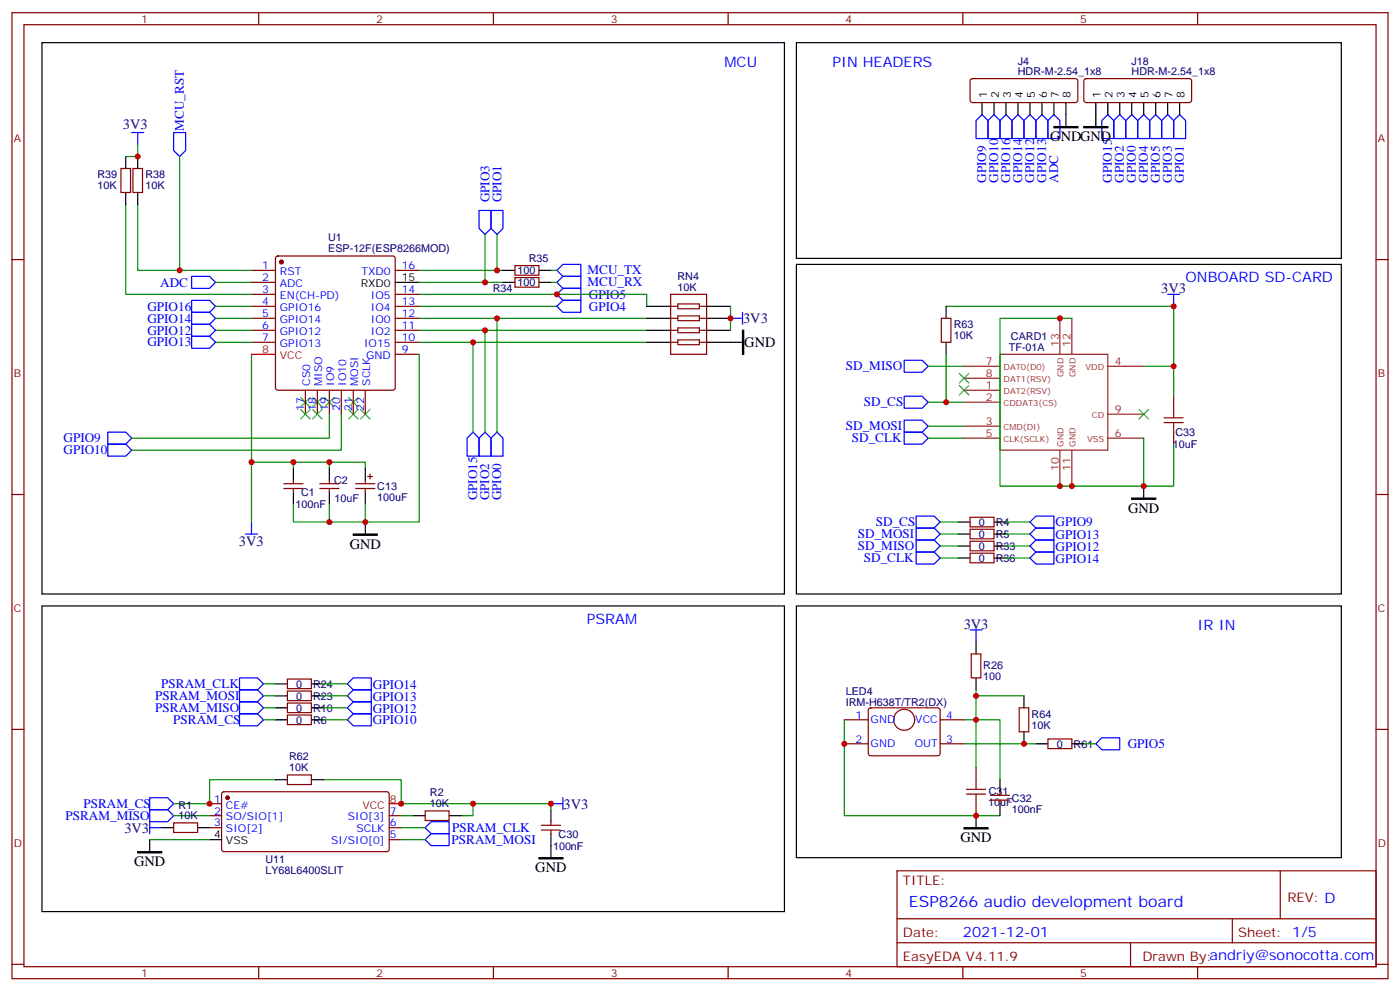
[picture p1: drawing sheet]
<svg xmlns="http://www.w3.org/2000/svg" width="412mm" height="292mm" viewBox="0 0 412 292" stroke-linecap="round" stroke-linejoin="round" font-family="sans-serif">
<g fill="none" stroke="#870000" stroke-width=".35">
<path d="M3.5 3.7h405.4v284.4h-405.4zM7.1 7.3h398.2v277.3h-398.2zM76.2 3.7v3.6M145.3 3.7v3.6M214.5 3.7v3.6M283.6 3.7v3.6M352.8 3.7v3.6M286 23.3l.5-.2h30.3l.5 .2 .2 .5v5.7l-.2 .5-.5 .2h-30.3l-.5-.2-.2-.5v-5.7zM319.5 23.3l.5-.2h30.3l.5 .2 .2 .5v5.7l-.2 .5-.5 .2h-30.3l-.5-.2-.2-.5v-5.7zM35.6 49.6h2.9v7.1h-2.9zM39.2 49.6h2.8v7.1h-2.8zM3.5 76.4h3.6"/>
<path d="M74.1 79.6h7M81.4 75.6l.4-.2h33.9l.5 .2 .2 .5v38.1l-.2 .5-.5 .2h-33.9l-.5-.3-.2-.4v-38.1zM116.4 79.6h7.1M151.7 78.2h7v2.8h-7zM405.3 76.4h3.6M74.1 90.2h7M74.1 97.2h7M74.1 86.6h7M74.1 93.7h7M74.1 83.1h7M116.4 90.2h7.1M116.4 97.2h7.1"/>
<path d="M116.4 86.6h7.1M116.4 93.7h7.1M151.7 81.7h7v2.8h-7zM197.6 86.6h10.5v17.7h-10.5zM197.6 90.2h2.1M197.6 97.2h2.1M197.6 93.7h2.1M199.7 89.5h6.3v1.4h-6.3zM199.7 93h6.3v1.4h-6.3zM199.7 96.5h6.3v1.4h-6.3zM206 90.2h2.1M206 97.2h2.1"/>
<path d="M206 93.7h2.1M277.3 93.7h2.8v7.1h-2.8zM74.1 100.8h7M90 114.9v7M93.5 114.9v7M97 114.9v7M100.5 114.9v7M104.1 114.9v7M107.6 114.9v7M116.4 100.8h7.1M116.4 104.3h7.1M197.6 100.8h2.1"/>
<path d="M199.7 100h6.3v1.5h-6.3zM206 100.8h2.1M345.7 116.6v3.6M109 139.6v1.4M345.7 127.2v3.5M3.5 145.6h3.6M83.6 143.8h5.7M83.6 142.4h5.7M86.4 141.3v1.1M86.4 143.8v1.1M94.2 143.8h5.6M94.2 142.4h5.6"/>
<path d="M97 141.3v1.1M97 143.8v1.1M104.8 143.8h5.6M104.8 142.4h5.6M107.6 141.3v1.1M107.6 143.8v1.1M108.3 140.3h1.4M285.8 152.3h7v2.8h-7zM285.8 155.8h7v2.8h-7zM285.8 159.3h7v2.8h-7zM405.3 145.6h3.6M285.8 162.8h7v2.9h-7z"/>
<path d="M84.7 199.9h7v2.8h-7zM286.1 192.5h2.8v7h-2.8zM3.5 214.7h3.6M84.7 210.5h7v2.8h-7zM84.7 206.9h7v2.9h-7zM84.7 203.4h7v2.8h-7zM248.7 211.9h7.1M248.7 218.9h7.1M256 208.6l.5-.2h20l.4 .7v12.9l-.7 .5-20-.1-.4-.6v-12.7zM276.9 211.9h7.1M276.9 218.9h7.1M300.2 208.4h2.8v7h-2.8z"/>
<path d="M308.7 217.5h7v2.8h-7zM405.3 214.7h3.6M61.7 236.6h3.6M65.5 233.3l.5-.3 48.2 .1 .5 .7-.1 16.5-.7 .4-48.2-.1-.4-.6v-16.2zM84.7 228.1h7v2.8h-7zM125.2 238.7h7.1v2.8h-7.1zM287.5 226v3.5M287.5 236.6v3.5M291.7 234.1h5.7M291.7 235.5h5.7M294.6 233v1.1M294.6 235.5v1.1"/>
<path d="M51.2 242.2h7v2.8h-7zM61.7 240.1h3.6M61.7 243.6h3.6M114.7 240.1h3.5M114.7 243.6h3.5M114.7 247.2h3.5M159.5 244.3h5.6M159.5 242.9h5.6M162.3 241.9v1M162.3 244.3v1.1M264.2 256.3h141.1v28.3h-141.1zM377.1 256.3v14.1"/>
<path d="M264.2 270.4h141.1M264.2 277.5h141.1M333 277.5v7.1M363 270.4v7.1M3.5 283.8h3.6M76.2 284.6v3.5M145.3 284.6v3.5M214.5 284.6v3.5M283.6 284.6v3.5M352.8 284.6v3.5M405.3 283.8h3.6"/>
<circle cx="266.3" cy="211.9" r="3.1"/>
</g>
<g fill="none" stroke="#00f" stroke-width=".35">
<path d="M38.8 39h3.5M40.6 39v3.5M51.2 39h3.5v5.3l-1.8 1.8-1.7-1.8zM289.3 33.7l1.7 1.8v5.3h-3.5v-5.3zM292.8 33.7l1.8 1.8v5.3h-3.6v-5.3zM296.3 33.7l1.8 1.8v5.3h-3.5v-5.3zM299.9 33.7l1.7 1.8v5.3h-3.5v-5.3zM303.4 33.7l1.8 1.8v5.3h-3.6v-5.3zM306.9 33.7l1.8 1.8v5.3h-3.5v-5.3zM310.4 33.7l1.8 1.8v5.3h-3.5v-5.3zM326.3 33.7l1.8 1.8v5.3h-3.5v-5.3zM329.8 33.7l1.8 1.8v5.3h-3.5v-5.3z"/>
<path d="M333.4 33.7l1.7 1.8v5.3h-3.5v-5.3zM336.9 33.7l1.8 1.8v5.3h-3.6v-5.3zM340.4 33.7l1.8 1.8v5.3h-3.5v-5.3zM344 33.7l1.7 1.8v5.3h-3.5v-5.3zM347.5 33.7l1.7 1.8v5.3h-3.5v-5.3zM141.1 61.9h3.5v5.3l-1.7 1.8-1.8-1.8zM144.6 61.9h3.6v5.3l-1.8 1.8-1.8-1.8zM164 79.6l1.8-1.8h5.3v3.6h-5.3zM56.4 81.4h5.3l1.8 1.7-1.8 1.8h-5.3zM56.4 88.4h5.3l1.8 1.8-1.8 1.7h-5.3zM56.4 91.9h5.3l1.8 1.8-1.8 1.8h-5.3zM56.4 99h5.3l1.8 1.8-1.8 1.7h-5.3z"/>
<path d="M56.4 95.5h5.3l1.8 1.7-1.8 1.8h-5.3zM164 90.2l1.8-1.8h5.3v3.5h-5.3zM164 86.6l1.8-1.7h5.3v3.5h-5.3zM165.8 81.4h5.3v3.5h-5.3l-1.8-1.8zM215.2 93.7h3.5M218.7 91.9v3.6M344 86.6h3.5M345.7 86.6v3.6M266.3 116.6h5.3l1.8 1.8-1.8 1.8h-5.3zM266.3 106h5.3l1.8 1.8-1.8 1.8h-5.3zM31.7 130.7h5.3l1.8 1.8-1.8 1.8h-5.3zM31.7 127.2h5.3l1.8 1.8-1.8 1.7h-5.3z"/>
<path d="M139.3 127.2l1.8 1.8v5.3h-3.5v-5.3zM142.9 127.2l1.7 1.8v5.3h-3.5v-5.3zM146.4 127.2l1.8 1.8v5.3h-3.6v-5.3zM266.3 123.7h5.3l1.8 1.7-1.8 1.8h-5.3zM266.3 127.2h5.3l1.8 1.8-1.8 1.7h-5.3zM72.3 157.2h3.5M74.1 153.7v3.5M269.9 151.9h5.3l1.7 1.8-1.7 1.7h-5.3zM269.9 155.4h5.3l1.7 1.8-1.7 1.8h-5.3zM269.9 159h5.3l1.7 1.7-1.7 1.8h-5.3zM303.4 157.2l1.8-1.8h5.2v3.6h-5.2zM303.4 153.7l1.8-1.8h5.2v3.5h-5.2z"/>
<path d="M269.9 162.5h5.3l1.7 1.8-1.7 1.7h-5.3zM303.4 164.3l1.8-1.8h5.2v3.5h-5.2zM303.4 160.7l1.8-1.7h5.2v3.5h-5.2zM70.6 199.5h5.2l1.8 1.8-1.8 1.8h-5.2zM285.8 185.4h3.5M287.5 185.4v3.5M70.6 203.1h5.2l1.8 1.7-1.8 1.8h-5.2zM70.6 206.6h5.2l1.8 1.8-1.8 1.7h-5.2zM70.6 210.1h5.2l1.8 1.8-1.8 1.7h-5.2zM102.3 201.3l1.8-1.8h5.3v3.6h-5.3zM102.3 204.8l1.8-1.7h5.3v3.5h-5.3zM102.3 208.4l1.8-1.8h5.3v3.5h-5.3z"/>
<path d="M104.1 210.1h5.3v3.5h-5.3l-1.8-1.7zM322.8 218.9l1.8-1.7h5.2v3.5h-5.2zM44.1 234.8h5.3l1.8 1.8-1.8 1.7h-5.3zM44.1 238.3h5.3l1.8 1.8-1.8 1.8h-5.3zM162.3 236.6h3.5M165.8 234.8v3.5M44.1 243.6h3.5M44.1 241.9v3.5M125.2 243.6l1.8-1.7h5.3v3.5h-5.3zM127 245.4h5.3v3.5h-5.3l-1.8-1.7z"/>
</g>
<path d="M310.4 37.3h7.1v.3h-7.1zM319.3 37.3h7v.3h-7zM218.7 97.2h.4v7.1h-.4zM104.1 157.2h7v.4h-7zM333.4 146.6h7v.4h-7zM40.6 250.7h7v.3h-7zM158.7 252.4h7.1v.4h-7.1zM284 243.6h7v.4h-7z" fill="#000" stroke="#000" stroke-width=".35"/>
<g fill="none" stroke="#000" stroke-width=".35">
<path d="M12.3 12.6h218.8v162.2h-218.8zM234.6 12.6h160.5v63.5h-160.5zM289.3 30.2v3.5M292.8 30.2v3.5M296.3 30.2v3.5M299.9 30.2v3.5M303.4 30.2v3.5M306.9 30.2v3.5M310.4 30.2v3.5M314 30.2v7.1M322.8 30.2v7.1M326.3 30.2v3.5"/>
<path d="M329.8 30.2v3.5M333.4 30.2v3.5M336.9 30.2v3.5M340.4 30.2v3.5M344 30.2v3.5M347.5 30.2v3.5M37 46.1v3.5M37 56.7v3.5M40.6 46.1v3.5M40.6 56.7v3.5M148.2 79.6h3.5M158.7 79.6h3.6"/>
<path d="M234.6 77.8h160.5v97h-160.5zM116.4 83.1h7.1M148.2 83.1h3.5M158.7 83.1h3.6M190.5 90.2h7.1M190.5 93.7h7.1M190.5 97.2h7.1M208.1 90.2h7.1M208.1 93.7h7.1M208.1 97.2h7.1M278.7 90.2v3.5M190.5 100.8h7.1"/>
<path d="M208.1 100.8h10.6M278.7 100.8v3.5M86.4 137.8v3.5M97 137.8v3.5M107.6 137.8v3.5M86.4 144.9v3.5M97 144.9v3.5M107.6 144.9v3.5M107.6 153.7v3.5M282.2 153.7h3.6M282.2 157.2h3.6M292.8 153.7h3.5"/>
<path d="M292.8 157.2h3.5M336.9 143.1v3.5M12.3 178.4h218.8v89.9h-218.8zM234.6 178.4h160.5v74h-160.5zM282.2 160.7h3.6M282.2 164.3h3.6M292.8 160.7h3.5M292.8 164.3h3.5M287.5 188.9v3.6M287.5 199.5v3.6M81.1 211.9h3.6M81.1 208.4h3.6"/>
<path d="M81.1 204.8h3.6M81.1 201.3h3.6M91.7 211.9h3.5M91.7 208.4h3.5M91.7 204.8h3.5M91.7 201.3h3.5M301.6 204.8v3.6M301.6 215.4v3.5M305.2 218.9h3.5M315.7 218.9h3.6M81.1 229.5h3.6M91.7 229.5h3.5"/>
<path d="M162.3 238.3v3.6M294.6 229.5v3.5M294.6 236.6v3.5M44.1 247.2v3.5M47.6 243.6h3.6M58.2 243.6h3.5M61.7 247.2h3.6M121.7 240.1h3.5M132.3 240.1h3.5M162.3 245.4v7M287.5 240.1v3.5"/>
</g>
<g fill="none" stroke="#008700" stroke-width=".35">
<path d="M40.6 42.5v3.6h-3.6M52.9 46.1v33.5M37 60.2v26.4h37.1M40.6 60.2v19.4h33.5M123.5 79.6h24.7M142.9 69v14.1M146.4 69v10.6M162.3 79.6h1.7M63.5 90.2h10.6M63.5 93.7h10.6M63.5 83.1h10.6M63.5 97.2h10.6"/>
<path d="M123.5 97.2h67M123.5 86.6h67v3.6M123.5 90.2h40.5M123.5 93.7h67M123.5 83.1h24.7M142.9 97.2v30M146.4 93.7v33.5M162.3 83.1h1.7M215.2 90.2v7M278.7 90.2h67v17.6h-8.8M315.7 93.7h-21.1v49.4h42.3v-14.1M63.5 100.8h10.6"/>
<path d="M74.1 104.3v49.4M123.5 104.3v49.4h-15.9M123.5 100.8h67M139.3 100.8v26.4M273.4 107.8h10.6M273.4 118.4h10.6M278.7 104.3v14.1M345.7 107.8v8.8M74.1 136h12.3v1.8M86.4 136h10.6v1.8M97 136h10.6v1.8M97 121.9v7.1h-58.2"/>
<path d="M100.5 121.9v10.6h-61.7M273.4 125.4h10.6M273.4 129h10.6M345.7 130.7v12.4h-8.8M86.4 148.4v5.3h21.2v-5.3M97 148.4v5.3M276.9 153.7h5.3M276.9 157.2h5.3M296.3 153.7h7.1M296.3 157.2h7.1M276.9 160.7h5.3M276.9 164.3h5.3"/>
<path d="M296.3 160.7h7.1M296.3 164.3h7.1M77.6 201.3h3.5M77.6 204.8h3.5M77.6 208.4h3.5M77.6 211.9h3.5M95.2 201.3h7.1M95.2 204.8h7.1M95.2 208.4h7.1M95.2 211.9h7.1M248.7 211.9v28.2h45.9M284 211.9h10.6v17.6"/>
<path d="M284 218.9h21.2M287.5 204.8h14.1M287.5 203.1v22.9M319.3 218.9h3.5M81.1 229.5h-19.4v7.1h-10.5M95.2 229.5h23v7.1h44.1v1.7M139.3 236.6v3.5h-3.5M44.1 247.2h17.6M51.2 240.1h10.5M118.2 247.2h7M118.2 240.1h3.5M118.2 243.6h7"/>
</g>
<g fill="none" stroke="#3c3" stroke-width=".35">
<path d="M88.5 117l2.9 2.8M91.4 117l-2.9 2.8M92.1 117l2.8 2.8M94.9 117l-2.8 2.8M95.6 117l2.8 2.8M98.4 117l-2.8 2.8M102.7 117l2.8 2.8M105.5 117l-2.8 2.8M282.6 109.9l2.8 2.8M282.6 113.5l2.8 2.8M285.4 109.9l-2.8 2.8M285.4 113.5l-2.8 2.8"/>
<path d="M88.5 120.5l2.9 2.8M91.4 120.5l-2.9 2.8M92.1 120.5l2.8 2.8M94.9 120.5l-2.8 2.8M102.7 120.5l2.8 2.8M105.5 120.5l-2.8 2.8M106.2 120.5l2.8 2.8M109 120.5l-2.8 2.8M335.5 120.5l2.8 2.8M338.3 120.5l-2.8 2.8"/>
</g>
<g fill="#870000" stroke="#870000" stroke-width=".35">
<circle cx="82.9" cy="77.1" r=".53"/>
<circle cx="67" cy="234.8" r=".53"/>
</g>
<path d="M74.1 104.3h7M114.7 236.6h3.5" fill="none" stroke="#f00" stroke-width=".35"/>
<path d="M342.9 124.4h5.6M342.9 123h5.6M345.7 120.2v2.8M345.7 124.4v2.8M284.7 233.8h5.6M284.7 232.3h5.6M287.5 229.5v2.8M287.5 233.8v2.8" fill="none" stroke="#a10000" stroke-width=".35"/>
<g fill="none" stroke="#8c2424" stroke-width=".35">
<path d="M312.2 93.7v10.6M315.7 93.7v10.6M284 114.9h10.6M284 118.4h10.6M284 107.8h10.6M284 111.3h10.6M294.6 104.3h31.7v28.2h-31.7zM326.3 107.8h10.6M284 125.4h10.6M284 129h10.6M312.2 132.5v10.6M315.7 132.5v10.6"/>
<path d="M326.3 129h10.6M326.3 121.9h10.6"/>
</g>
<g fill="#c00">
<circle cx="74.1" cy="136" r=".88"/>
<circle cx="86.4" cy="136" r=".88"/>
<circle cx="142.9" cy="83.1" r=".88"/>
<circle cx="146.4" cy="79.6" r=".88"/>
<circle cx="97" cy="136" r=".88"/>
<circle cx="97" cy="153.7" r=".88"/>
<circle cx="107.6" cy="153.7" r=".88"/>
<circle cx="215.2" cy="93.7" r=".88"/>
<circle cx="146.4" cy="93.7" r=".88"/>
<circle cx="142.9" cy="97.2" r=".88"/>
<circle cx="139.3" cy="100.8" r=".88"/>
<circle cx="287.5" cy="211.9" r=".88"/>
<circle cx="248.7" cy="218.9" r=".88"/>
<circle cx="164" cy="86.6" r=".88"/>
<circle cx="287.5" cy="240.1" r=".88"/>
<circle cx="336.9" cy="143.1" r=".88"/>
<circle cx="345.7" cy="107.8" r=".88"/>
<circle cx="315.7" cy="143.1" r=".88"/>
<circle cx="52.9" cy="79.6" r=".88"/>
<circle cx="40.6" cy="46.1" r=".88"/>
<circle cx="278.7" cy="118.4" r=".88"/>
<circle cx="312.2" cy="93.7" r=".88"/>
<circle cx="312.2" cy="143.1" r=".88"/>
<circle cx="345.7" cy="90.2" r=".88"/>
<circle cx="301.6" cy="218.9" r=".88"/>
<circle cx="287.5" cy="204.8" r=".88"/>
<circle cx="61.7" cy="236.6" r=".88"/>
<circle cx="118.2" cy="236.6" r=".88"/>
<circle cx="139.3" cy="236.6" r=".88"/>
<circle cx="162.3" cy="236.6" r=".88"/>
</g>
<text font-size="4.6" fill="#00f" x="267.8" y="266.9">ESP8266 audio development board</text>
<g font-size="4.2" fill="#00f">
<text x="213.4" y="19.6">MCU</text>
<text x="245.2" y="19.6">PIN HEADERS</text>
<text x="349.2" y="83.1">ONBOARD SD-CARD</text>
<text x="172.9" y="183.7">PSRAM</text>
<text x="352.8" y="185.4">IR IN</text>
<text x="283.6" y="275.7">2021-12-01</text>
</g>
<g font-size="4.2" fill="#000080">
<text x="36.2" y="37.9">3V3</text>
<text x="342.1" y="86.3">3V3</text>
<text x="218.9" y="95.1">3V3</text>
<text x="70.4" y="160.7">3V3</text>
<text x="283.9" y="185.1">3V3</text>
<text x="166" y="238">3V3</text>
<text x="36.6" y="245.1">3V3</text>
</g>
<g font-size="4.2">
<text x="309.4" y="41.6">GNDGND</text>
<text x="219.3" y="102.2">GND</text>
<text x="332.3" y="150.9">GND</text>
<text x="103" y="161.5">GND</text>
<text x="282.9" y="247.9">GND</text>
<text x="39.5" y="255">GND</text>
<text x="157.7" y="256.8">GND</text>
</g>
<g font-size="3.9" fill="#00f">
<text x="54.2" y="38.5" transform="rotate(-90 54.2 38.5)">MCU_RST</text>
<text x="290.5" y="53.8" transform="rotate(-90 290.5 53.8)">GPIO9</text>
<text x="294" y="53.8" transform="rotate(-90 294 53.8)">GPIO10</text>
<text x="297.6" y="53.8" transform="rotate(-90 297.6 53.8)">GPIO16</text>
<text x="301.1" y="53.8" transform="rotate(-90 301.1 53.8)">GPIO14</text>
<text x="304.6" y="53.8" transform="rotate(-90 304.6 53.8)">GPIO12</text>
<text x="308.2" y="53.8" transform="rotate(-90 308.2 53.8)">GPIO13</text>
<text x="311.7" y="53.8" transform="rotate(-90 311.7 53.8)">ADC</text>
<text x="327.6" y="53.8" transform="rotate(-90 327.6 53.8)">GPIO15</text>
<text x="331.1" y="53.8" transform="rotate(-90 331.1 53.8)">GPIO2</text>
<text x="334.6" y="53.8" transform="rotate(-90 334.6 53.8)">GPIO0</text>
<text x="338.1" y="53.8" transform="rotate(-90 338.1 53.8)">GPIO4</text>
<text x="341.7" y="53.8" transform="rotate(-90 341.7 53.8)">GPIO5</text>
<text x="345.2" y="53.8" transform="rotate(-90 345.2 53.8)">GPIO3</text>
<text x="348.7" y="53.8" transform="rotate(-90 348.7 53.8)">GPIO1</text>
<text x="144.2" y="59.6" transform="rotate(-90 144.2 59.6)">GPIO3</text>
<text x="147.7" y="59.6" transform="rotate(-90 147.7 59.6)">GPIO1</text>
<text x="173.1" y="80.7">MCU_TX</text>
<text x="47.2" y="84.4">ADC</text>
<text x="173.1" y="84.3">MCU_RX</text>
<text x="173.5" y="87.9">GPIO5</text>
<text x="43.4" y="91.4">GPIO16</text>
<text x="43.4" y="94.9">GPIO14</text>
<text x="173.5" y="91.5">GPIO4</text>
<text x="43.4" y="102">GPIO13</text>
<text x="43.4" y="98.5">GPIO12</text>
<text x="249.2" y="109">SD_MISO</text>
<text x="254.5" y="119.6">SD_CS</text>
<text x="18.7" y="130.2">GPIO9</text>
<text x="249.2" y="126.7">SD_MOSI</text>
<text x="250.9" y="130.2">SD_CLK</text>
<text x="18.7" y="133.7">GPIO10</text>
<text x="140.6" y="147.3" transform="rotate(-90 140.6 147.3)">GPIO15</text>
<text x="144.1" y="147.3" transform="rotate(-90 144.1 147.3)">GPIO2</text>
<text x="147.6" y="147.3" transform="rotate(-90 147.6 147.3)">GPIO0</text>
<text x="258" y="154.9">SD_CS</text>
<text x="310.9" y="154.9">GPIO9</text>
<text x="252.7" y="158.4">SD_MOSI</text>
<text x="252.7" y="162">SD_MISO</text>
<text x="310.9" y="158.6">GPIO13</text>
<text x="254.5" y="165.5">SD_CLK</text>
<text x="310.9" y="162.2">GPIO12</text>
<text x="310.9" y="165.7">GPIO14</text>
<text x="47.5" y="202.6">PSRAM_CLK</text>
<text x="109.8" y="202.7">GPIO14</text>
<text x="45.8" y="206.1">PSRAM_MOSI</text>
<text x="45.8" y="209.6">PSRAM_MISO</text>
<text x="109.8" y="209.8">GPIO12</text>
<text x="109.8" y="206.3">GPIO13</text>
<text x="51" y="213.1">PSRAM_CS</text>
<text x="109.8" y="213.1">GPIO10</text>
<text x="332.2" y="220.2">GPIO5</text>
<text x="24.6" y="237.8">PSRAM_CS</text>
<text x="19.3" y="241.4">PSRAM_MISO</text>
<text x="133.2" y="244.9">PSRAM_CLK</text>
<text x="133" y="248.5">PSRAM_MOSI</text>
</g>
<g font-size="3.9" fill="#800">
<text x="266" y="260.6">TITLE:</text>
<text x="379.2" y="265.5">REV: D</text>
<text x="266" y="275.7">Date:</text>
<text x="364.8" y="275.7">Sheet: 1/5</text>
<text x="266" y="282.8">EasyEDA V4.11.9</text>
<text x="336.5" y="282.8">Drawn By:andriy@sonocotta.com</text>
</g>
<g font-size="3.2" fill="#800">
<text x="41.6" y="6.7">1</text>
<text x="110.8" y="6.7">2</text>
<text x="179.9" y="6.7">3</text>
<text x="249.1" y="6.7">4</text>
<text x="318.2" y="6.7">5</text>
<text x="4.1" y="41.8">A</text>
<text x="405.9" y="41.8">A</text>
<text x="4.1" y="111">B</text>
<text x="405.9" y="111">B</text>
<text x="4.1" y="180.1">C</text>
<text x="405.9" y="180.1">C</text>
<text x="4.1" y="249.3">D</text>
<text x="405.9" y="249.3">D</text>
<text x="41.6" y="287.5">1</text>
<text x="110.8" y="287.5">2</text>
<text x="179.9" y="287.5">3</text>
<text x="249.1" y="287.5">4</text>
<text x="318.2" y="287.5">5</text>
</g>
<g font-size="3.2" fill="#000080">
<text x="299.8" y="22.1">HDR-M-2.54_1x8</text>
<text x="299.8" y="19">J4</text>
<text x="333.3" y="22.1">HDR-M-2.54_1x8</text>
<text x="333.3" y="19">J18</text>
<text x="28.7" y="52.5">R39</text>
<text x="42.8" y="52.5">R38</text>
<text x="28.7" y="55.7">10K</text>
<text x="42.8" y="55.7">10K</text>
<text x="96.7" y="71.1">U1</text>
<text x="96.7" y="74.3">ESP-12F(ESP8266MOD)</text>
<text x="155.7" y="77.2">R35</text>
<text x="152.5" y="80.7">100</text>
<text x="199.6" y="82.4">RN4</text>
<text x="145.1" y="86">R34</text>
<text x="152.5" y="84.3">100</text>
<text x="199.6" y="85.6">10K</text>
<text x="281" y="99.8">10K</text>
<text x="281" y="96.6">R63</text>
<text x="297.8" y="100.2">CARD1</text>
<text x="297.2" y="103.3">TF-01A</text>
<text x="345.5" y="131.9">10uF</text>
<text x="346.2" y="128.4">C33</text>
<text x="98.4" y="142.5">C2</text>
<text x="87.1" y="149.5">100nF</text>
<text x="88.7" y="146">C1</text>
<text x="98.6" y="147.8">10uF</text>
<text x="111.1" y="147.4">100uF</text>
<text x="111.1" y="144.2">C13</text>
<text x="288.4" y="154.8">0</text>
<text x="293.3" y="154.8">R4</text>
<text x="288.4" y="158.3">0</text>
<text x="288.4" y="161.9">0</text>
<text x="293.3" y="158.3">R5</text>
<text x="293.3" y="161.9">R33</text>
<text x="288.4" y="165.4">0</text>
<text x="293.3" y="165.4">R36</text>
<text x="289.6" y="197.1">R26</text>
<text x="87.3" y="202.4">0</text>
<text x="92.2" y="202.4">R24</text>
<text x="289.6" y="200.2">100</text>
<text x="87.3" y="209.5">0</text>
<text x="87.3" y="206">0</text>
<text x="92.2" y="209.5">R10</text>
<text x="92.2" y="206">R23</text>
<text x="249.1" y="207.7">IRM-H638T/TR2(DX)</text>
<text x="249.1" y="204.5">LED4</text>
<text x="87.3" y="213">0</text>
<text x="92.2" y="213">R6</text>
<text x="303.9" y="214.5">10K</text>
<text x="303.9" y="211.3">R64</text>
<text x="311.3" y="220.1">0</text>
<text x="316.2" y="220.1">R61</text>
<text x="85.2" y="227">10K</text>
<text x="85.2" y="223.8">R62</text>
<text x="52.6" y="238.1">R1</text>
<text x="126.7" y="237.6">10K</text>
<text x="126.7" y="234.4">R2</text>
<text x="291" y="237.4">10uF</text>
<text x="291.2" y="234.1">C31</text>
<text x="298.1" y="239.2">100nF</text>
<text x="298.1" y="235.9">C32</text>
<text x="52.6" y="241.2">10K</text>
<text x="162.9" y="250.1">100nF</text>
<text x="164.6" y="246.5">C30</text>
<text x="78.2" y="257.2">LY68L6400SLIT</text>
<text x="78.2" y="253.9">U11</text>
</g>
<g font-size="3.2">
<text x="290.7" y="28.9" transform="rotate(-90 290.7 28.9)">1</text>
<text x="294.2" y="28.9" transform="rotate(-90 294.2 28.9)">2</text>
<text x="297.7" y="28.9" transform="rotate(-90 297.7 28.9)">3</text>
<text x="301.3" y="28.9" transform="rotate(-90 301.3 28.9)">4</text>
<text x="304.8" y="28.9" transform="rotate(-90 304.8 28.9)">5</text>
<text x="308.3" y="28.9" transform="rotate(-90 308.3 28.9)">6</text>
<text x="311.9" y="28.9" transform="rotate(-90 311.9 28.9)">7</text>
<text x="315.4" y="28.9" transform="rotate(-90 315.4 28.9)">8</text>
<text x="324.2" y="28.9" transform="rotate(-90 324.2 28.9)">1</text>
<text x="327.7" y="28.9" transform="rotate(-90 327.7 28.9)">2</text>
<text x="331.3" y="28.9" transform="rotate(-90 331.3 28.9)">3</text>
<text x="334.8" y="28.9" transform="rotate(-90 334.8 28.9)">4</text>
<text x="338.3" y="28.9" transform="rotate(-90 338.3 28.9)">5</text>
<text x="341.8" y="28.9" transform="rotate(-90 341.8 28.9)">6</text>
<text x="345.4" y="28.9" transform="rotate(-90 345.4 28.9)">7</text>
<text x="348.9" y="28.9" transform="rotate(-90 348.9 28.9)">8</text>
<text x="118.4" y="82.8">15</text>
<text x="106.3" y="84.5">RXD0</text>
<text x="63.1" y="246.8">4</text>
<text x="66.6" y="248.6">VSS</text>
</g>
<g font-size="3.2" fill="#00f">
<text x="77.2" y="79.2">1</text>
<text x="77.2" y="82.8">2</text>
<text x="82.4" y="81">RST</text>
<text x="106.5" y="81">TXD0</text>
<text x="118.4" y="79.2">16</text>
<text x="77.2" y="86.3">3</text>
<text x="77.2" y="89.8">4</text>
<text x="82.4" y="84.5">ADC</text>
<text x="82.4" y="88.1">EN(CH-PD)</text>
<text x="109.3" y="88.1">IO5</text>
<text x="118.4" y="89.8">13</text>
<text x="118.4" y="86.3">14</text>
<text x="77.2" y="93.3">5</text>
<text x="82.4" y="91.6">GPIO16</text>
<text x="82.4" y="95.1">GPIO14</text>
<text x="109.3" y="95.1">IO0</text>
<text x="109.3" y="91.6">IO4</text>
<text x="118.4" y="93.3">12</text>
<text x="77.2" y="96.9">6</text>
<text x="77.2" y="100.4">7</text>
<text x="82.4" y="98.6">GPIO12</text>
<text x="109.3" y="98.6">IO2</text>
<text x="118.4" y="100.4">10</text>
<text x="118.4" y="96.9">11</text>
<text x="82.4" y="102.2">GPIO13</text>
<text x="107.2" y="102.2">IO15</text>
<text x="107.8" y="105.7">GND</text>
<text x="118.4" y="103.9">9</text>
<text x="91.4" y="113.6" transform="rotate(-90 91.4 113.6)">CS0</text>
<text x="94.9" y="113.6" transform="rotate(-90 94.9 113.6)">MISO</text>
<text x="98.4" y="113.6" transform="rotate(-90 98.4 113.6)">IO9</text>
<text x="102" y="113.6" transform="rotate(-90 102 113.6)">IO10</text>
<text x="105.5" y="113.6" transform="rotate(-90 105.5 113.6)">MOSI</text>
<text x="109" y="113.6" transform="rotate(-90 109 113.6)">SCLK</text>
<text x="89.6" y="120.8" transform="rotate(-90 89.6 120.8)">17</text>
<text x="93.1" y="120.8" transform="rotate(-90 93.1 120.8)">18</text>
<text x="96.7" y="120.8" transform="rotate(-90 96.7 120.8)">19</text>
<text x="100.2" y="120.8" transform="rotate(-90 100.2 120.8)">20</text>
<text x="103.7" y="120.8" transform="rotate(-90 103.7 120.8)">21</text>
<text x="107.2" y="120.8" transform="rotate(-90 107.2 120.8)">22</text>
<text x="252" y="211.5">1</text>
<text x="256.5" y="212.9">GND</text>
<text x="269.6" y="212.9">VCC</text>
<text x="278.7" y="211.5">4</text>
<text x="252" y="218.6">2</text>
<text x="256.5" y="220">GND</text>
<text x="269.4" y="220">OUT</text>
<text x="278.7" y="218.6">3</text>
<text x="63.1" y="236.2">1</text>
<text x="63.1" y="239.7">2</text>
<text x="66.6" y="238">CE#</text>
<text x="114.8" y="239.7">7</text>
<text x="63.1" y="243.3">3</text>
<text x="66.6" y="241.5">SO/SIO[1]</text>
<text x="66.6" y="245">SIO[2]</text>
<text x="102.4" y="241.5">SIO[3]</text>
<text x="105" y="245">SCLK</text>
<text x="114.8" y="243.3">6</text>
<text x="97.5" y="248.6">SI/SIO[0]</text>
<text x="114.8" y="246.8">5</text>
</g>
<g font-size="3.2" fill="#f00">
<text x="77.2" y="103.9">8</text>
<text x="82.4" y="105.7">VCC</text>
<text x="106.7" y="238">VCC</text>
<text x="114.8" y="236.2">8</text>
</g>
<g font-size="3.2" fill="#8d2323">
<text x="290.4" y="107.5">7</text>
<text x="311.9" y="102.2" transform="rotate(-90 311.9 102.2)">13</text>
<text x="315.4" y="102.2" transform="rotate(-90 315.4 102.2)">12</text>
<text x="328.4" y="107.5">4</text>
<text x="290.4" y="111">8</text>
<text x="290.4" y="114.5">1</text>
<text x="290.4" y="118">2</text>
<text x="290.4" y="125.1">3</text>
<text x="328.4" y="121.6">9</text>
<text x="290.4" y="128.6">5</text>
<text x="328.4" y="128.6">6</text>
<text x="311.9" y="138.7" transform="rotate(-90 311.9 138.7)">10</text>
<text x="315.4" y="138.7" transform="rotate(-90 315.4 138.7)">11</text>
</g>
<g font-size="2.5" fill="#8d2323">
<text x="295.6" y="108.9">DAT0(D0)</text>
<text x="295.6" y="112.4">DAT1(RSV)</text>
<text x="313.3" y="111" transform="rotate(-90 313.3 111)">GND</text>
<text x="316.8" y="111" transform="rotate(-90 316.8 111)">GND</text>
<text x="319.8" y="108.9">VDD</text>
<text x="295.6" y="115.9">DAT2(RSV)</text>
<text x="295.6" y="119.5">CDDAT3(CS)</text>
<text x="321.6" y="123">CD</text>
<text x="295.6" y="126.5">CMD(DI)</text>
<text x="295.6" y="130">CLK(SCLK)</text>
<text x="313.3" y="131.4" transform="rotate(-90 313.3 131.4)">GND</text>
<text x="316.8" y="131.4" transform="rotate(-90 316.8 131.4)">GND</text>
<text x="320.2" y="130">VSS</text>
</g>
</svg>
